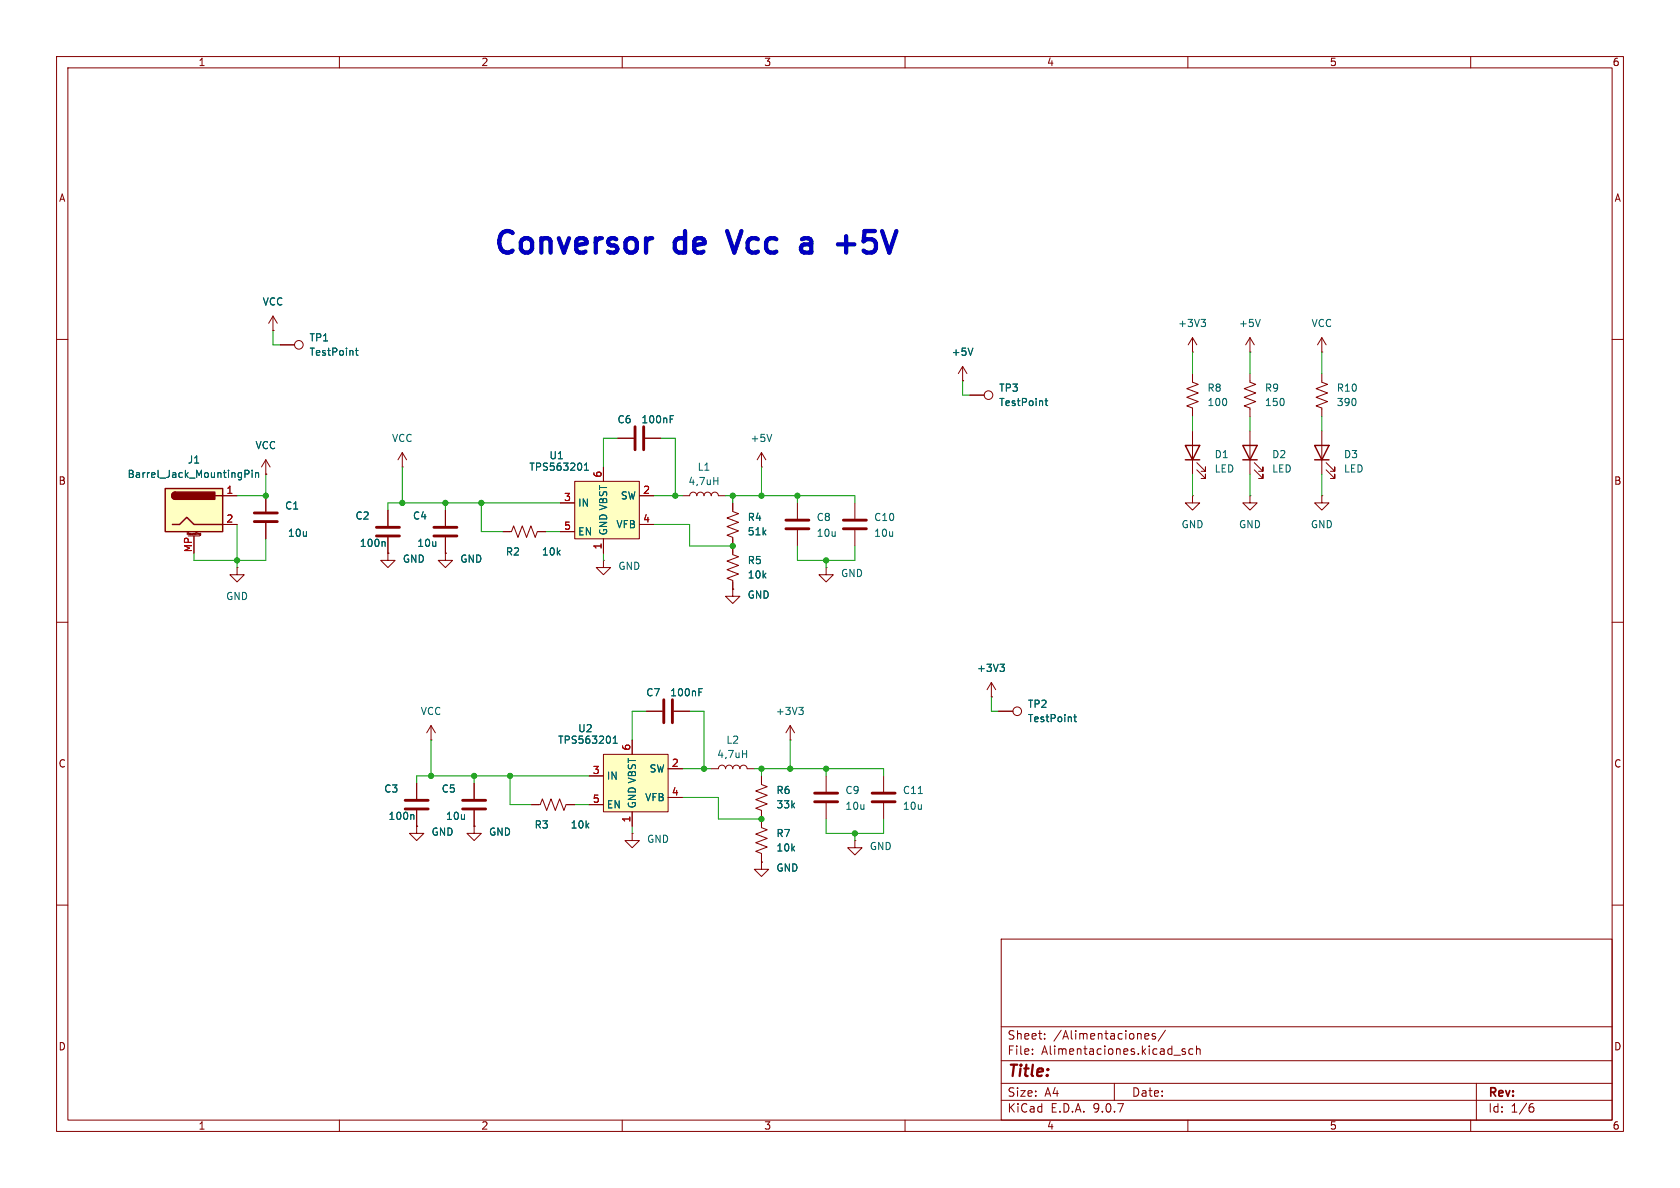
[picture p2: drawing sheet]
<svg xmlns="http://www.w3.org/2000/svg" width="297mm" height="210mm" viewBox="0 0 297 210" stroke-linecap="round" stroke-linejoin="round" font-family="sans-serif">
<g fill="none" stroke="#840000" stroke-width=".18">
<path d="M10 10h277v190h-277zM12 12h273v186h-273zM60 10v2M110 10v2M160 10v2M210 10v2M260 10v2M48.3 58.4h.1M48.3 55.9l-.8 1.3M48.3 55.9l.7 1.3M48.3 55.9v2.5M10 60h2"/>
<path d="M49.5 61h2.6M285 60h2M47 83.8h.1M47 81.3l-.8 1.3M47 81.3l.8 1.3M47 81.3v2.5M129.5 88.9v1.5l1.1 .4-2.1 .8 2.1 .7-2.1 .8 2.1 .8-2.1 .7 1 .4v3l1.1 .4-2.1 .8 2.1 .7-2.1 .8 2.1 .8-2.1 .7 1 .4v1.5M141 88.9v2.8M141 93.7v2.8M151.1 88.9v2.8M151.1 93.7v2.8M10 110h2"/>
<path d="M129.5 104.1v1.3h1.3l-1.3 1.3-1.2-1.3h1.2M129.5 104.1h.1M285 110h2M73.7 138.4v2.8M76.2 130.8h.1M76.2 128.3l-.8 1.2M76.2 128.3l.8 1.2M76.2 128.3v2.5M83.8 138.4v2.8M125.7 135.9h1.3a.64 .64 0 0 1 .6-.6 .64 .64 0 0 1 .7 .6 .64 .64 0 0 1 .6-.6 .64 .64 0 0 1 .6 .6 .64 .64 0 0 1 .7-.6 .64 .64 0 0 1 .6 .6 .64 .64 0 0 1 .6-.6 .64 .64 0 0 1 .7 .6h1.2M134.6 137.2v1.5l1 .4-2 .7 2 .8-2 .8 2 .7-2 .8 1 .4v1.5M139.7 130.8h.1"/>
<path d="M139.7 128.3l-.8 1.2M139.7 128.3l.8 1.2M139.7 128.3v2.5M146 137.2v2.8M156.2 137.2v2.8M175.3 123.2h.1M175.3 120.7l-.8 1.2M175.3 120.7l.7 1.2M175.3 120.7v2.5M176.5 125.7h2.6M73.7 146.1v1.2h1.2l-1.2 1.3-1.3-1.3h1.3M73.7 146.1h.1"/>
<path d="M73.7 143.3v2.8M83.8 146.1v1.2h1.3l-1.3 1.3-1.3-1.3h1.3M83.8 146.1h.1M83.8 143.3v2.8M94 142.2h1.5l.4-1 .7 2.1 .8-2.1 .8 2.1 .7-2.1 .8 2.1 .4-1.1h1.5M146 142v2.8M156.2 142v2.8M10 160h2M177 166h108v32h-108zM285 160h2M60 198v2M110 198v2"/>
<path d="M160 198v2M177 194.5h108M177 191.5h108M177 187.5h108M177 181.5h108M182.5 186.3v.1M182.5 185.5v.1M184.7 183.6v.1M184.7 182.8v.1M197 191.5v3M202.4 183.2l.7-.1-.1-.3-.4-.1-.2 .2 .1 .7h.5M204.2 182.8l-.3-.1-.2 .2v.2l.5 .2v.3h-.5"/>
<path d="M206 182.1l-1.3 2M209.5 185.5l-.3-.1-.2 .2v.2l.5 .2v.3h-.5M210 198v2M210.9 185.5l-.4-.1-.3 .3v.4l.1 .2h.6M211.5 185.5l.2-.1 .4 .1 .1 .9M211.5 184.9v1.5M260 198v2M261 191.5v6.5M270.6 195.7h.4l.2 .3-.1 .5-.5 .1M271 195.1l-.4 .1"/>
<circle cx="52.8" cy="61" r=".76"/>
<circle cx="179.8" cy="125.7" r=".76"/>
</g>
<path d="M138.9 91.9h4.1M138.9 93.5h4.1M149.1 91.9h4.1M149.1 93.5h4.1M71.6 141.5h4.1M71.6 143h4.1M81.8 141.5h4.1M81.8 143h4.1M144 140.2h4.1M144 141.7h4.1M154.2 140.2h4M154.2 141.7h4" fill="none" stroke="#840000" stroke-width=".51"/>
<path d="M62.8 62h.5M63 61.5v1.1l.3 .2M176.8 117.4h.8l-.5 .5M177.3 117.9l.3 .2v.3l-.3 .3M131.3 133.3h.7M132 132.7v1.2M141.2 125h.8l-.4 .5M141.8 125.5l.2 .3v.3l-.2 .2M189.8 126.7h.5M190 126.3v1.1l.3 .2M73 144l.2 .2v.7M162.3 140.3h.8" fill="none" stroke="#006464" stroke-width=".18"/>
<path d="M101.6 85.1h11.4v10.2h-11.4z" fill="#ffffc2"/>
<g fill="none" stroke="#840000" stroke-width=".18">
<path d="M210.8 59.7l-.7 1.3M210.8 59.7l.8 1.3M210.8 59.7v2.5M221 59.7v2.5M221 59.7l-.8 1.3M221 59.7l.7 1.3M233.7 59.7v2.5M233.7 59.7l-.8 1.3M233.7 59.7l.7 1.3M170.2 67.3h.1M170.2 64.8l-.8 1.2M170.2 64.8l.7 1.2"/>
<path d="M170.2 64.8v2.5M171.4 69.9h2.6M210.8 62.2h.1M210.8 66v1.6l1 .3-2 .8 2 .8-2 .7 2 .8-2 .8 1 .3v1.6M210.8 76.2v7.6M221 66v1.6l1 .3-2 .8 2 .8-2 .7 2 .8-2 .8 1 .3v1.6M221 62.2h.1M221 76.2v7.6M233.7 66v1.6l1 .3-2 .8 2 .8-2 .7 2 .8-2 .8 1 .3v1.6M233.7 62.2h.1M233.7 76.2v7.6M47 87.6v2.8"/>
<path d="M47 92.5v2.8M71.1 82.6h.1M71.1 80l-.7 1.3M71.1 80l.8 1.3M71.1 80v2.6M78.7 97.8v1.3h1.3l-1.3 1.2-1.2-1.2h1.2M78.7 97.8h.1M78.7 90.2v2.8M78.7 95v2.8M88.9 94h1.5l.4-1 .8 2 .7-2 .8 2 .8-2 .7 2 .4-1h1.5M99.1 88.9h2.5M99.1 94h2.5"/>
<path d="M101.6 85.1h11.4v10.2h-11.4zM106.7 82.6v2.5M106.7 95.3v2.5M113 87.6h2.6M113 92.7h2.6M210.8 87.6v1.3h1.3l-1.3 1.3-1.3-1.3h1.3M210.8 87.6h.1M211.6 83.1l1.5 1.5v-.8v.8h-.8M211.6 81.8l1.5 1.5v-.7v.7h-.8M221 87.6v1.3h1.2l-1.2 1.3-1.3-1.3h1.3M221 87.6h.1M221.7 83.1l1.6 1.5v-.8v.8h-.8"/>
<path d="M221.7 81.8l1.6 1.5v-.7v.7h-.8M233.7 87.6v1.3h1.2l-1.2 1.3-1.3-1.3h1.3M233.7 87.6h.1M234.4 83.1l1.6 1.5v-.8v.8h-.8M234.4 81.8l1.6 1.5v-.7v.7h-.8M41.9 100.3v1.3h1.3l-1.3 1.3-1.3-1.3h1.3M41.9 100.3h.1M146 100.3v1.3h1.3l-1.3 1.3-1.2-1.3h1.2M146 100.3h.1"/>
<circle cx="174.8" cy="69.8" r=".76"/>
</g>
<path d="M212.3 56.5h.8l-.4 .4M212.9 56.9l.2 .3v.3l-.2 .2M222.8 56.5l-.4 1.2M172 61.5l-.4 1.3M184.7 70.9h.5M184.9 70.4v1.1l.3 .2M103.3 83.1h.7M103.3 82.2l.4-.3v1.2" fill="none" stroke="#006464" stroke-width=".18"/>
<path d="M209.5 78.7h2.6l-1.3 2.6zM219.7 78.7h2.5l-1.2 2.6zM232.4 78.7h2.5l-1.2 2.6zM209.5 81.3h2.6M219.7 81.3h2.5M232.4 81.3h2.5" fill="none" stroke="#840000" stroke-width=".25"/>
<path d="M45 90.7h4M45 92.2h4M76.7 93.2h4.1M76.7 94.7h4.1" fill="none" stroke="#840000" stroke-width=".51"/>
<path d="M29.2 86.4h10.2v7.6h-10.2z" fill="#ffffc2"/>
<path d="M29.2 86.4h10.2v7.6h-10.2zM30.5 92.7h1.2l1.3-1.3 1.3 1.3h5.1M31 87a.64 .64 0 0 0-.6 .6 .64 .64 0 0 0 .6 .7M38.1 87.6h1.3" fill="none" stroke="#840000" stroke-width=".25"/>
<g fill="#840000" stroke="#840000" stroke-width=".25">
<path d="M30.5 87.2l.5-.2v1.3a.63 .63 0 0 1-.6-.4 .63 .63 0 0 1 .1-.7z"/>
<path d="M31 87h7v1.3h-7z"/>
</g>
<g fill="none" stroke="#840000" stroke-width=".18">
<path d="M33.1 94.5v-.4l.1 .3 .2-.3v.4M33.3 94.7h2M34.3 94.7v3.1M34.6 94.1v.4M34.8 94.2h.1M34.8 94.1v.1M35.3 94.5v-.2h.2v.3M35.3 94.6h.1M35.3 94.5h.1M35.3 94.5h.2M35.5 94.6h-.1M39.4 87.6h2.5"/>
<path d="M39.4 92.7h2.5M68.6 97.8v1.3h1.2l-1.2 1.2-1.3-1.2h1.3M68.6 97.8h.1M68.6 90.2v2.8M68.6 95v2.8M134.6 82.6h.1M134.6 80l-.7 1.3M134.6 80l.8 1.3M134.6 80v2.6M111.8 147.3v1.3h1.2l-1.2 1.3-1.3-1.3h1.3M111.8 147.3h.1M134.6 152.4v1.3h1.3l-1.3 1.2-1.3-1.2h1.3"/>
<path d="M134.6 152.4h.1M134.6 144.8v1.5l1 .4-2 .7 2 .8-2 .8 2 .7-2 .8 1 .4v1.5"/>
</g>
<path d="M136.4 76.8l-.4 1.2M43.3 83.8l.6-.1 .1-.1v-.3l-.7-.2v1.3M44.6 83.1v.2M44.6 83.6v.8M45.2 83.6v.8M45.2 83.7l.2-.1h.3v.8M67.9 95.7l.2 .2v.7" fill="none" stroke="#006464" stroke-width=".18"/>
<path d="M66.5 93.2h4.1M66.5 94.7h4.1" fill="none" stroke="#840000" stroke-width=".51"/>
<path d="M106.7 133.4h11.4v10.1h-11.4z" fill="#ffffc2"/>
<g fill="none" stroke="#840000" stroke-width=".18">
<path d="M48.3 58.4h.1M49.5 61h2.6M109.2 77.5h2.8M114 77.5h2.8M170.2 67.3h.1M171.4 69.9h2.6M34.3 94.7v3.1M39.4 87.6h2.5M39.4 92.7h2.5M47 83.8h.1M47 87.6v2.8M47 92.5v2.8"/>
<path d="M68.6 97.8h.1M68.6 90.2v2.8M68.6 95v2.8M78.7 97.8h.1M78.7 90.2v2.8M78.7 95v2.8M88.9 94h1.3M95.2 94h1.3M99.1 88.9h2.5M99.1 94h2.5M106.7 99.1v1.2h1.2l-1.2 1.3-1.3-1.3h1.3M106.7 99.1h.1"/>
<path d="M106.7 82.6v2.5M106.7 95.3v2.5M113 87.6h2.6M113 92.7h2.6M120.6 87.6h1.3a.64 .64 0 0 1 .7-.6 .64 .64 0 0 1 .6 .6 .64 .64 0 0 1 .6-.6 .64 .64 0 0 1 .7 .6 .64 .64 0 0 1 .6-.6 .64 .64 0 0 1 .6 .6 .64 .64 0 0 1 .7-.6 .64 .64 0 0 1 .6 .6h1.3M129.5 88.9v1.3M129.5 95.3v2.5M129.5 104.1h.1M129.5 102.9v1.2M73.7 138.4v2.8M83.8 138.4v2.8M104.1 137.2h2.6"/>
<path d="M106.7 133.4h11.4v10.1h-11.4zM111.8 130.8v2.6M114.3 125.7h2.8M118.1 135.9h2.5M119.1 125.7h2.8M134.6 137.2v1.2M175.3 123.2h.1M176.5 125.7h2.6M73.7 146.1h.1M73.7 143.3v2.8M83.8 146.1h.1M83.8 143.3v2.8"/>
<path d="M94 142.2h1.2M100.3 142.2h1.3M104.1 142.2h2.6M111.8 143.5v2.6M118.1 141h2.5M134.6 152.4h.1M134.6 143.5v2.6M134.6 151.1v1.3M151.1 148.6v1.3h1.3l-1.3 1.2-1.2-1.2h1.2M151.1 148.6h.1"/>
</g>
<g fill="none" stroke="#006464" stroke-width=".18">
<path d="M62.8 62h.5M63 61.5v1.1l.3 .2M118.5 74.1h.4M118.5 73.5h.6M172 61.5l-.4 1.3M184.7 70.9h.5M184.9 70.4v1.1l.3 .2M43.3 83.8l.6-.1 .1-.1v-.3l-.7-.2v1.3M44.6 83.1v.2M44.6 83.6v.8M45.2 83.6v.8M45.2 83.7l.2-.1h.3v.8"/>
<path d="M67.9 95.7l.2 .2v.7M103.3 83.1h.7M103.3 82.2l.4-.3v1.2M126.2 85h.7M126.9 84.4v1.3M176.8 117.4h.8l-.5 .5M177.3 117.9l.3 .2v.3l-.3 .3M108.4 131.4h.7M108.4 130.5l.4-.4v1.3M123.6 122.3h.4M123.6 121.7h.6M189.8 126.7h.5"/>
<path d="M190 126.3v1.1l.3 .2M73 144l.2 .2v.7"/>
</g>
<path d="M112.3 75.4v4.1M113.8 75.4v4.1M117.3 123.7v4.1M118.9 123.7v4.1" fill="none" stroke="#840000" stroke-width=".51"/>
<g fill="none" stroke="#009600" stroke-width=".18">
<path d="M48.3 58.4v2.6h1.2M109.2 77.5h-2.5v5.1M116.8 77.5h2.6v10.1M170.2 67.3v2.6h1.2M210.8 62.2v3.8M210.8 73.7v2.5M221 62.2v3.8M221 73.7v2.5M233.7 62.2v3.8M233.7 73.7v2.5M41.9 92.7v7.6M47 95.3v3.8h-12.7v-1.3"/>
<path d="M47 83.8v3.8h-5.1M71.1 82.6v6.3M78.7 88.9v1.3M85.1 88.9v5.1h3.8M96.5 94h2.6M99.1 88.9h-30.5v1.3M106.7 97.8v1.3M115.6 87.6h5M115.6 92.7h6.3v3.8h7.6M128.3 87.6h22.8v1.3M129.5 87.6v1.3M134.6 82.6v5"/>
<path d="M141 96.5v2.6h10.1v-2.6M141 87.6v1.3M146 99.1v1.2M210.8 83.8v3.8M221 83.8v3.8M233.7 83.8v3.8M76.2 130.8v6.4M83.8 137.2v1.2M90.2 137.2v5h3.8M104.1 137.2h-30.4v1.2M114.3 125.7h-2.5v5.1M120.6 135.9h5.1"/>
<path d="M121.9 125.7h2.6v10.2M133.3 135.9h22.9v1.3M134.6 135.9v1.3M139.7 130.8v5.1M146 135.9v1.3M175.3 123.2v2.5h1.2M101.6 142.2h2.5M111.8 146.1v1.2M120.6 141h6.4v3.8h7.6M146 144.8v2.5h10.2v-2.5M151.1 147.3v1.3"/>
</g>
<path d="M114.9 42.1h.4M128.5 40.8l1.3 3.9M141.8 42.3l.3-.2h.8l.3 .2 .2 .4v2M143.4 43l-.3 .2h-1a.75 .75 0 0 0-.5 .7 .75 .75 0 0 0 .5 .8h1l.3-.2M148.1 43.2h2.9M149.6 41.8v2.9" fill="none" stroke="#0000c2" stroke-width=".76"/>
<g fill="#009600" stroke="#009600" stroke-width=".18">
<circle cx="134.6" cy="135.9" r=".46"/>
<circle cx="134.6" cy="144.8" r=".46"/>
<circle cx="146" cy="99.1" r=".46"/>
<circle cx="124.5" cy="135.9" r=".46"/>
<circle cx="151.1" cy="147.3" r=".46"/>
<circle cx="146" cy="135.9" r=".46"/>
<circle cx="141" cy="87.6" r=".46"/>
<circle cx="134.6" cy="87.6" r=".46"/>
<circle cx="78.7" cy="88.9" r=".46"/>
<circle cx="129.5" cy="87.6" r=".46"/>
<circle cx="119.4" cy="87.6" r=".46"/>
<circle cx="85.1" cy="88.9" r=".46"/>
<circle cx="47" cy="87.6" r=".46"/>
<circle cx="139.7" cy="135.9" r=".46"/>
<circle cx="129.5" cy="96.5" r=".46"/>
<circle cx="90.2" cy="137.2" r=".46"/>
<circle cx="76.2" cy="137.2" r=".46"/>
<circle cx="83.8" cy="137.2" r=".46"/>
<circle cx="41.9" cy="99.1" r=".46"/>
<circle cx="71.1" cy="88.9" r=".46"/>
</g>
<g font-size="5.3" fill="#0000c2">
<text x="86.8" y="46">Conversor</text>
<text x="119.3" y="46">de</text>
<text x="130.5" y="46">Vcc</text>
<text x="152.6" y="46">+5V</text>
</g>
<text font-size="2.8" fill="#840000" x="178" y="190.9">Title:</text>
<g font-size="2.1" fill="#840000">
<text x="178" y="184">Sheet:</text>
<text x="186.2" y="184">/Alimentaciones/</text>
<text x="178" y="186.7">File:</text>
<text x="184.1" y="186.7">Alimentaciones.kicad_sch</text>
<text x="178" y="196.9">KiCad</text>
<text x="178" y="194.1">Size:</text>
<text x="184.7" y="194.1">A4</text>
<text x="185.7" y="196.9">E.D.A.</text>
<text x="193.3" y="196.9">9.0.7</text>
<text x="200" y="194.1">Date:</text>
<text x="263" y="194.3">Rev:</text>
<text x="263" y="196.9">Id:</text>
<text x="267.1" y="196.9">1/6</text>
</g>
<g font-size="1.8" fill="#840000">
<text x="35" y="11.9">1</text>
<text x="85" y="11.9">2</text>
<text x="135" y="11.9">3</text>
<text x="185" y="11.9">4</text>
<text x="235" y="11.9">5</text>
<text x="285" y="11.9">6</text>
<text x="10.3" y="35.9">A</text>
<text x="285.3" y="35.9">A</text>
<text x="10.3" y="85.9">B</text>
<text x="285.3" y="85.9">B</text>
<text x="10.3" y="135.9">C</text>
<text x="285.3" y="135.9">C</text>
<text x="10.3" y="185.9">D</text>
<text x="285.3" y="185.9">D</text>
<text x="35" y="199.9">1</text>
<text x="85" y="199.9">2</text>
<text x="135" y="199.9">3</text>
<text x="185" y="199.9">4</text>
<text x="235" y="199.9">5</text>
<text x="285" y="199.9">6</text>
</g>
<g font-size="1.8" fill="#006464">
<text x="46.3" y="54.2">VCC</text>
<text x="208.2" y="58">+3V3</text>
<text x="218.9" y="58">+5V</text>
<text x="231.8" y="58">VCC</text>
<text x="54.6" y="60.6">TP1</text>
<text x="54.6" y="63.1">TestPoint</text>
<text x="168.1" y="63.1">+5V</text>
<text x="176.5" y="69.4">TP3</text>
<text x="176.5" y="72">TestPoint</text>
<text x="213.4" y="69.4">R8</text>
<text x="213.4" y="72">100</text>
<text x="223.5" y="69.4">R9</text>
<text x="223.5" y="72">150</text>
<text x="236.2" y="72">390</text>
<text x="236.2" y="69.4">R10</text>
<text x="109.1" y="75">C6</text>
<text x="113.3" y="75">100nF</text>
<text x="33.1" y="82.1">J1</text>
<text x="45.1" y="79.6">VCC</text>
<text x="69.2" y="78.3">VCC</text>
<text x="93.5" y="83.4">TPS563201</text>
<text x="97" y="81.4">U1</text>
<text x="123.2" y="83.4">L1</text>
<text x="132.6" y="78.3">+5V</text>
<text x="214.6" y="81.2">D1</text>
<text x="214.6" y="83.7">LED</text>
<text x="224.8" y="81.2">D2</text>
<text x="224.8" y="83.7">LED</text>
<text x="237.5" y="81.2">D3</text>
<text x="237.5" y="83.7">LED</text>
<text x="22.5" y="84.7">Barrel_Jack_MountingPin</text>
<text x="102.1" y="89.8">IN</text>
<text x="109.7" y="88.5">SW</text>
<text x="121.6" y="86">4,7uH</text>
<text x="50.3" y="90.3">C1</text>
<text x="50.8" y="95.1">10u</text>
<text x="62.7" y="92">C2</text>
<text x="72.9" y="92">C4</text>
<text x="102.1" y="94.8">EN</text>
<text x="107.5" y="94.7" transform="rotate(-90 107.5 94.7)">GND VBST</text>
<text x="108.9" y="93.6">VFB</text>
<text x="132.1" y="92.3">R4</text>
<text x="132.1" y="94.8">51k</text>
<text x="144.3" y="92.3">C8</text>
<text x="144.3" y="95.1">10u</text>
<text x="154.4" y="92.3">C10</text>
<text x="154.4" y="95.1">10u</text>
<text x="208.8" y="93.6">GND</text>
<text x="218.9" y="93.6">GND</text>
<text x="231.6" y="93.6">GND</text>
<text x="63.5" y="96.9">100n</text>
<text x="71.1" y="99.7">GND</text>
<text x="73.7" y="96.9">10u</text>
<text x="81.3" y="99.7">GND</text>
<text x="89.3" y="98.4">R2</text>
<text x="95.7" y="98.4">10k</text>
<text x="109.2" y="100.9">GND</text>
<text x="132.1" y="99.9">R5</text>
<text x="39.9" y="106.3">GND</text>
<text x="132.1" y="106">GND</text>
<text x="132.1" y="102.5">10k</text>
<text x="148.6" y="102.2">GND</text>
<text x="172.6" y="119">+3V3</text>
<text x="114.1" y="123.3">C7</text>
<text x="118.4" y="123.3">100nF</text>
<text x="181.6" y="125.3">TP2</text>
<text x="74.3" y="126.6">VCC</text>
<text x="98.6" y="131.7">TPS563201</text>
<text x="102.1" y="129.6">U2</text>
<text x="128.3" y="131.7">L2</text>
<text x="137.1" y="126.6">+3V3</text>
<text x="181.6" y="127.9">TestPoint</text>
<text x="114.7" y="136.8">SW</text>
<text x="126.7" y="134.2">4,7uH</text>
<text x="67.8" y="140.3">C3</text>
<text x="78" y="140.3">C5</text>
<text x="107.2" y="138">IN</text>
<text x="107.2" y="143.1">EN</text>
<text x="112.6" y="143" transform="rotate(-90 112.6 143)">GND VBST</text>
<text x="114" y="141.8">VFB</text>
<text x="137.2" y="140.6">R6</text>
<text x="137.2" y="143.1">33k</text>
<text x="149.4" y="140.6">C9</text>
<text x="149.4" y="143.4">10u</text>
<text x="159.5" y="140.6">C11</text>
<text x="159.5" y="143.4">10u</text>
<text x="68.6" y="145.1">100n</text>
<text x="76.2" y="147.9">GND</text>
<text x="78.7" y="145.1">10u</text>
<text x="86.4" y="147.9">GND</text>
<text x="94.4" y="146.7">R3</text>
<text x="100.8" y="146.7">10k</text>
<text x="114.3" y="149.2">GND</text>
<text x="137.2" y="148.2">R7</text>
<text x="137.2" y="154.3">GND</text>
<text x="137.2" y="150.7">10k</text>
<text x="153.7" y="150.5">GND</text>
</g>
<g font-size="1.8" fill="#a90000">
<text x="39.9" y="87.4">1</text>
<text x="99.6" y="88.6">3</text>
<text x="106.4" y="84.5" transform="rotate(-90 106.4 84.5)">6</text>
<text x="113.6" y="87.4">2</text>
<text x="39.9" y="92.5">2</text>
<text x="99.6" y="93.7">5</text>
<text x="113.6" y="92.5">4</text>
<text x="34" y="97.7" transform="rotate(-90 34 97.7)">MP</text>
<text x="106.4" y="97.2" transform="rotate(-90 106.4 97.2)">1</text>
<text x="104.7" y="136.9">3</text>
<text x="111.5" y="132.8" transform="rotate(-90 111.5 132.8)">6</text>
<text x="118.7" y="135.6">2</text>
<text x="104.7" y="142">5</text>
<text x="118.7" y="140.7">4</text>
<text x="111.5" y="145.5" transform="rotate(-90 111.5 145.5)">1</text>
</g>
<text font-size=".5" fill="#840000" x="32.8" y="94.8">Mounting</text>
</svg>
